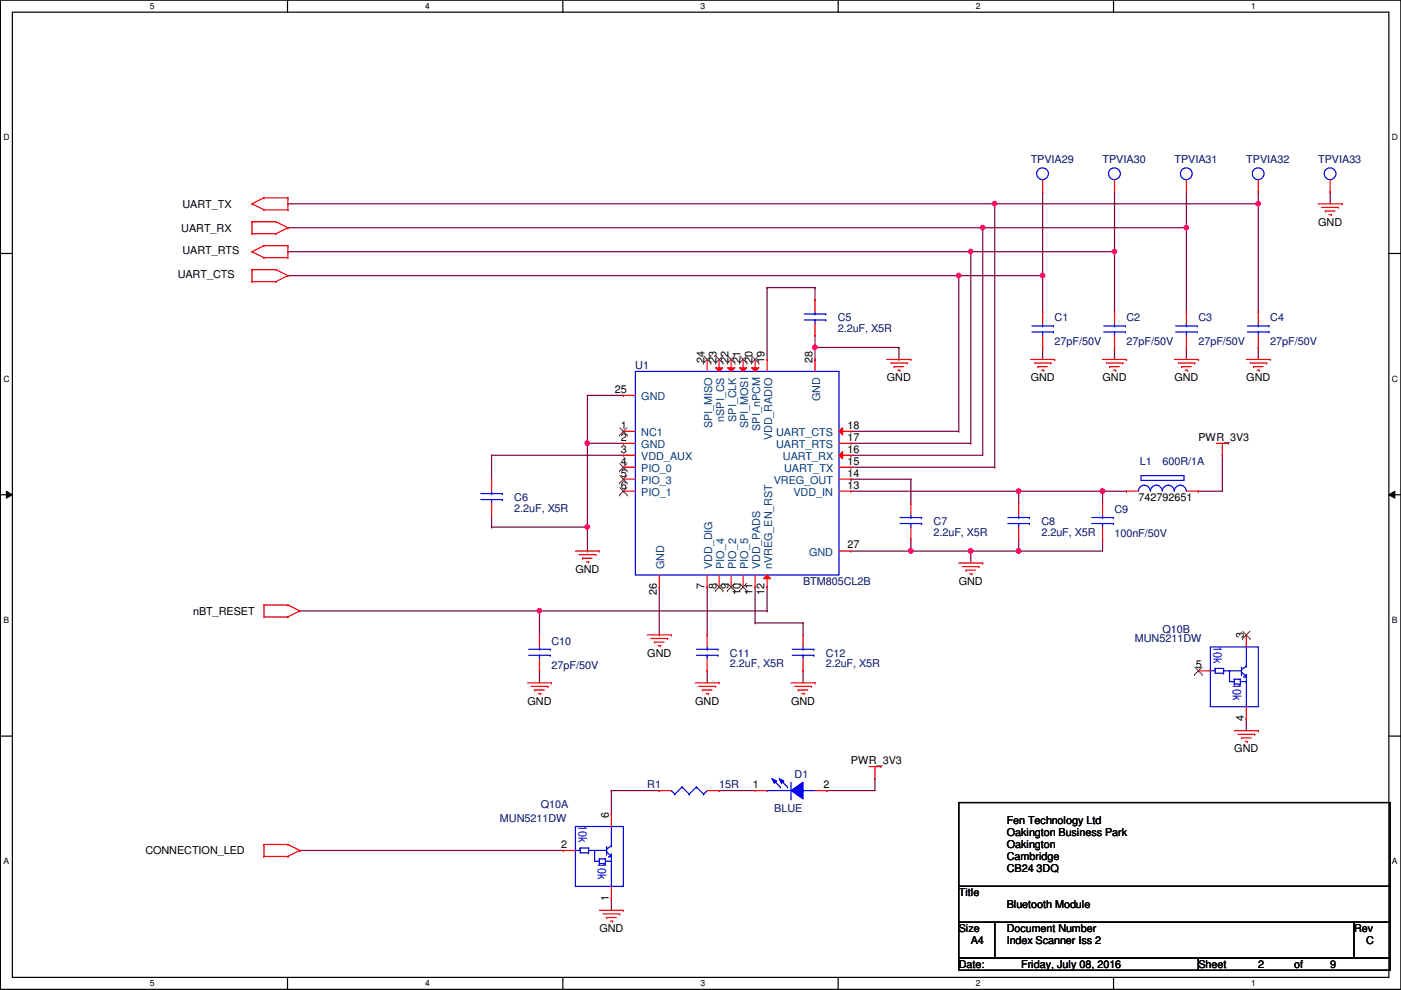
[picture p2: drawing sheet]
<svg xmlns="http://www.w3.org/2000/svg" width="297mm" height="210mm" viewBox="0 0 297 210" stroke-linecap="round" stroke-linejoin="round" font-family="sans-serif">
<path d="M.1 0h296.9v209.8h-296.9zM2.6 2.6h291.9v204.7h-291.9z" fill="none" stroke="#000" stroke-width=".25"/>
<g fill="#fff">
<path d="M31.8 .3h1v2h-1z"/>
<path d="M31.8 207.6h1v1.9h-1z"/>
</g>
<path d="M61 0v2.6M61 207.3v2.5" fill="none" stroke="#000" stroke-width=".25"/>
<g fill="#fff">
<path d="M90.1 .3h1v2h-1z"/>
<path d="M90.1 207.6h1v1.9h-1z"/>
</g>
<path d="M119.3 0v2.6M119.3 207.3v2.5" fill="none" stroke="#000" stroke-width=".25"/>
<g fill="#fff">
<path d="M148.5 .3h1v2h-1z"/>
<path d="M148.5 207.6h1v1.9h-1z"/>
</g>
<path d="M177.7 0v2.6M177.7 207.3v2.5" fill="none" stroke="#000" stroke-width=".25"/>
<g fill="#fff">
<path d="M206.9 .3h1v2h-1z"/>
<path d="M206.9 207.6h1v1.9h-1z"/>
</g>
<path d="M236.1 0v2.6M236.1 207.3v2.5" fill="none" stroke="#000" stroke-width=".25"/>
<g fill="#fff">
<path d="M265.3 .3h.9v2h-.9z"/>
<path d="M265.3 207.6h.9v1.9h-.9z"/>
<path d="M.7 28.2h1.3v1.9h-1.3z"/>
<path d="M295.1 28.2h1.3v1.9h-1.3z"/>
<path d="M.7 79.3h1.3v2h-1.3z"/>
<path d="M295.1 79.3h1.3v2h-1.3z"/>
</g>
<path d="M.1 53.8h2.5M294.5 53.8h2.5" fill="none" stroke="#000" stroke-width=".25"/>
<g fill="#fff">
<path d="M.7 130.5h1.2v2h-1.2z"/>
<path d="M295.1 130.5h1.2v2h-1.2z"/>
</g>
<path d="M.1 104.9h2.5M294.5 104.9h2.5" fill="none" stroke="#000" stroke-width=".25"/>
<path d="M1.4 104.2l1.2 .7-1.2 .8zM294.5 104.9l1.2-.7v1.5z" fill="#000"/>
<path d="M1.4 104.2l1.2 .7-1.2 .8zM294.5 104.9l1.2-.7v1.5z" fill="none" stroke="#000" stroke-width=".21"/>
<g fill="#fff">
<path d="M.7 181.7h1.2v2h-1.2z"/>
<path d="M295.1 181.7h1.2v2h-1.2z"/>
</g>
<path d="M.1 156.1h2.5M294.5 156.1h2.5" fill="none" stroke="#000" stroke-width=".25"/>
<path d="M180.4 101.6h.1M180.4 101.6h12.7M180.4 116.9h12.7M193.1 101.6h.1M193.1 116.9h.1M193.1 101.6v5.1" fill="none" stroke="#800040" stroke-width=".25"/>
<circle cx="193.1" cy="116.9" r=".49" fill="#f0f"/>
<circle cx="193.1" cy="116.9" r=".49" fill="none" stroke="#f0f" stroke-width=".25"/>
<path d="M180.4 104.2h53.4M193.1 116.9h.1M193.1 114.3v2.6M193.1 116.9h12.7M205.8 116.9h.1M216 114.3h.1M216 104.2h.1M216 106.7h.1M216 104.2v2.5M216 114.3v2.6M233.8 104.2h.1" fill="none" stroke="#800040" stroke-width=".25"/>
<circle cx="216" cy="104.2" r=".49" fill="#f0f"/>
<circle cx="216" cy="104.2" r=".49" fill="none" stroke="#f0f" stroke-width=".25"/>
<circle cx="233.7" cy="104.2" r=".49" fill="#f0f"/>
<circle cx="233.7" cy="104.2" r=".49" fill="none" stroke="#f0f" stroke-width=".25"/>
<path d="M124.5 94h.1M124.5 94h7.7M132.2 83.9h.1M132.2 83.9h-7.7v27.9M259.2 96.6h.1M259.2 96.6v7.6h-5.1M124.5 111.8h.1M254.1 104.2h.1" fill="none" stroke="#800040" stroke-width=".25"/>
<circle cx="124.5" cy="94" r=".49" fill="#f0f"/>
<circle cx="124.5" cy="94" r=".49" fill="none" stroke="#f0f" stroke-width=".25"/>
<circle cx="124.5" cy="111.8" r=".49" fill="#f0f"/>
<circle cx="124.5" cy="111.8" r=".49" fill="none" stroke="#f0f" stroke-width=".25"/>
<g fill="none" stroke="#800040" stroke-width=".25">
<path d="M162.6 61h.1M162.6 61v15.2M162.6 61h10.2M172.8 61h.1M172.8 63.5h.1M172.8 73.7h.1M172.8 61v2.5M172.8 71.2v2.5M172.8 73.7h17.8M190.6 73.7h.1M104.2 96.6h.1M104.2 96.6h28"/>
<path d="M104.2 96.6v5M104.2 101.6h.1M104.2 111.8h.1M104.2 109.3v2.5M104.2 111.8h20.3M124.5 111.8h.1M124.5 116.9h.1M124.5 111.8v5.1"/>
</g>
<circle cx="172.8" cy="73.7" r=".49" fill="#f0f"/>
<circle cx="172.8" cy="73.7" r=".49" fill="none" stroke="#f0f" stroke-width=".25"/>
<g fill="none" stroke="#800040" stroke-width=".25">
<path d="M172.8 76.2h.1M172.8 73.7v2.5M190.6 76.2h.1M190.6 73.7v2.5M205.8 116.9h.1M205.8 116.9v2.5M139.8 134.7h.1M139.8 124.5v10.2M149.9 124.5h.1M149.9 124.5v10.2M160.1 132.1h.1M160.1 124.5h.1"/>
<path d="M160.1 132.1h10.2M160.1 124.5v7.6M170.3 132.1h.1M170.3 132.1v2.6M149.9 142.3h.1M149.9 142.3v2.5M170.3 142.3h.1M170.3 142.3v2.5"/>
</g>
<circle cx="205.8" cy="116.9" r=".49" fill="#f0f"/>
<circle cx="205.8" cy="116.9" r=".49" fill="none" stroke="#f0f" stroke-width=".25"/>
<path d="M61 48.3h.1M61 48.3h147.4M205.8 116.9h10.2M216 116.9h.1" fill="none" stroke="#800040" stroke-width=".25"/>
<circle cx="208.3" cy="48.3" r=".49" fill="#f0f"/>
<circle cx="208.3" cy="48.3" r=".49" fill="none" stroke="#f0f" stroke-width=".25"/>
<path d="M61 43.2h.1M61 43.2h149.9M208.4 48.3h.1M208.4 48.3v48.3h-28M210.9 43.2h.1M210.9 43.2v55.9M180.4 96.6h.1M180.4 99.1h30.5M210.9 99.1h.1" fill="none" stroke="#800040" stroke-width=".25"/>
<circle cx="210.9" cy="43.2" r=".49" fill="#f0f"/>
<circle cx="210.9" cy="43.2" r=".49" fill="none" stroke="#f0f" stroke-width=".25"/>
<path d="M61 53.4h.1M61 53.4h144.8M205.8 53.4h.1M205.8 53.4v40.6M180.4 94h25.4M205.8 94h.1M63.6 129.6h50.8M114.4 129.6h.1M162.6 124.5h.1M162.6 124.5v5.1" fill="none" stroke="#800040" stroke-width=".25"/>
<circle cx="205.8" cy="53.4" r=".49" fill="#f0f"/>
<circle cx="205.8" cy="53.4" r=".49" fill="none" stroke="#f0f" stroke-width=".25"/>
<path d="M61 58.5h142.3M203.3 58.5h.1M203.3 58.5v33M180.4 91.5h22.9M203.3 91.5h.1" fill="none" stroke="#800040" stroke-width=".25"/>
<circle cx="203.3" cy="58.4" r=".49" fill="#f0f"/>
<circle cx="203.3" cy="58.4" r=".49" fill="none" stroke="#f0f" stroke-width=".25"/>
<path d="M216 116.9h.1M233.8 114.3h.1M233.8 114.3v2.6h-17.8" fill="none" stroke="#800040" stroke-width=".25"/>
<circle cx="216" cy="116.9" r=".49" fill="#f0f"/>
<circle cx="216" cy="116.9" r=".49" fill="none" stroke="#f0f" stroke-width=".25"/>
<g fill="none" stroke="#800040" stroke-width=".25">
<path d="M203.3 58.5h17.8M205.8 53.4h30.5M221.1 58.5h.1M221.1 58.5v7.6M236.3 53.4h.1M236.3 53.4v12.7M221.1 73.7h.1M221.1 66.1h.1M221.1 73.7v2.5M236.3 73.7h.1M236.3 66.1h.1M236.3 73.7v2.5"/>
<path d="M251.5 73.7h.1M251.5 73.7v2.5M266.8 73.7h.1M266.8 73.7v2.5M233.8 104.2h.1M233.8 104.2v2.5M233.8 104.2h5M238.8 104.2h.1"/>
</g>
<circle cx="236.3" cy="53.4" r=".49" fill="#f0f"/>
<circle cx="236.3" cy="53.4" r=".49" fill="none" stroke="#f0f" stroke-width=".25"/>
<path d="M208.4 48.3h43.1M251.5 48.3h.1M251.5 48.3v17.8M251.5 66.1h.1" fill="none" stroke="#800040" stroke-width=".25"/>
<circle cx="251.5" cy="48.3" r=".49" fill="#f0f"/>
<circle cx="251.5" cy="48.3" r=".49" fill="none" stroke="#f0f" stroke-width=".25"/>
<path d="M210.9 43.2h55.9M266.8 43.2h.1M266.8 43.2v22.9M266.8 66.1h.1" fill="none" stroke="#800040" stroke-width=".25"/>
<circle cx="266.8" cy="43.2" r=".49" fill="#f0f"/>
<circle cx="266.8" cy="43.2" r=".49" fill="none" stroke="#f0f" stroke-width=".25"/>
<path d="M114.4 129.6h.1M114.4 129.6v5.1M114.4 129.6h48.2M162.6 129.6h.1M114.4 142.3h.1M114.4 142.3v2.5" fill="none" stroke="#800040" stroke-width=".25"/>
<circle cx="114.4" cy="129.6" r=".49" fill="#f0f"/>
<circle cx="114.4" cy="129.6" r=".49" fill="none" stroke="#f0f" stroke-width=".25"/>
<path d="M221.1 40.7h.1M221.1 40.7v17.8M152.5 167.7h.1M152.5 167.7h7.6M185.5 165.1h.1M185.5 165.1v2.6M63.6 180.4h.1M63.6 180.4h55.9" fill="none" stroke="#800040" stroke-width=".25"/>
<circle cx="221" cy="58.4" r=".49" fill="#f0f"/>
<circle cx="221" cy="58.4" r=".49" fill="none" stroke="#f0f" stroke-width=".25"/>
<g fill="none" stroke="#800040" stroke-width=".25">
<path d="M236.3 40.7h.1M236.3 40.7v12.7M251.5 48.3h.1M251.5 40.7v7.6M266.8 40.7h.1M266.8 40.7v2.5M282 40.7h.1M282 40.7v2.5M264.2 152.4h.1M264.2 152.4v2.6M129.6 167.7h.1M129.6 167.7h10.2"/>
<path d="M129.6 167.7v5.1M139.8 167.7h.1M175.3 167.7h.1M175.3 167.7h10.2M129.6 190.5h.1M129.6 190.5v2.6"/>
</g>
<g fill="none" stroke="#f00" stroke-width=".25">
<path d="M221.1 38.1v2.6M266.8 38.1v2.6M53.4 43.2h.1M53.4 49.6h.1M53.4 47h.1M53.4 59.7h.1M53.4 57.2h.1M53.4 53.4h.1M53.4 43.2l2.6 1.3M53.4 47h5.1M53.4 49.6h5.1M53.4 47v2.6"/>
<path d="M53.4 57.2v2.5M53.4 57.2h5.1M53.4 59.7h5.1M53.4 53.4l2.6 1.3M56 42h.1M56 44.5h.1M56 52.1h.1M56 54.7h.1M56 42l-2.6 1.2M56 42h5M56 44.5h5M56 52.1h5"/>
<path d="M56 52.1l-2.6 1.3M56 54.7h5M58.5 47h.1M58.5 49.6h.1M58.5 57.2h.1M58.5 59.7h.1M58.5 47l2.5 1.3M58.5 57.2l2.5 1.3M61 42h.1M61 44.5h.1M61 48.3h.1M61 58.5h.1"/>
<path d="M61 54.7h.1M61 52.1h.1M61 42v2.5M61 52.1v2.6M61 48.3l-2.5 1.3M61 58.5l-2.5 1.2M221.1 40.7h.1M266.8 40.7h.1M279.5 43.2h5.1M280.2 44h3.6M281 44.7h.1M281 44.7h2"/>
<path d="M281.8 45.5h.5M282.3 45.5h.1M283.8 44h.1M284.6 43.2h.1M172.8 63.5h.1M172.8 71.2h.1M172.8 63.5v2.6M172.8 68.6v2.6M188 76.2h5.1M188.8 77h3.6M189.6 77.8h.1M189.6 77.8h2"/>
<path d="M190.3 78.5h.5M190.8 78.5h.1M192.4 77h.1M193.1 76.2h.1M218.5 76.2h5.1M219.3 77h3.5M220 77.8h.1M220 77.8h2.1M220.8 78.5h.5M221.3 78.5h.1M222.8 77h.1M223.6 76.2h.1"/>
<path d="M233.8 76.2h5M234.5 77h3.6M235.3 77.8h.1M235.3 77.8h2M236 78.5h.6M236.6 78.5h.1M238.1 77h.1M238.8 76.2h.1M249 76.2h5.1M249.8 77h3.5M250.5 77.8h.1M250.5 77.8h2.1"/>
<path d="M251.3 78.5h.5M251.5 66.1h.1M251.5 73.7h.1M251.5 66.1v2.5M251.5 71.2v2.5M251.8 78.5h.1M253.3 77h.1M254.1 76.2h.1M264.2 76.2h5.1M265 77h3.6M265.8 77.8h.1M265.8 77.8h2"/>
<path d="M266.5 78.5h.5M266.8 66.1h.1M266.8 73.7h.1M266.8 66.1v2.5M266.8 71.2v2.5M267 78.5h.1M268.6 77h.1M269.3 76.2h.1M132.2 91.5h.1M132.2 83.9h.1M132.2 99.1h.1M132.2 91.5h2.5"/>
<path d="M132.2 83.9h2.5M132.2 99.1h2.5M257.9 94h2.5M259.2 96.6h.1M259.2 94v2.6M260.4 94h.1M122 116.9h5.1M122.8 117.6h3.5M123.5 118.4h.1M123.5 118.4h2.1M124.3 119.2h.5M124.8 119.2h.1"/>
<path d="M126.3 117.6h.1M127.1 116.9h.1M177.9 104.2h2.5M180.4 104.2h.1M203.3 119.4h5.1M208.4 119.4h.1M216 106.7h.1M216 114.3h.1M216 106.7v2.6M216 111.8v2.5M233.8 106.7h.1M233.8 114.3h.1"/>
<path d="M233.8 106.7v2.6M233.8 111.8v2.5M238.8 104.2h.1M238.8 104.2h2.6M251.5 104.2h2.6M254.1 104.2h.1M56 130.9h.1M56 128.3h.1M56 128.3h5M56 130.9h5M56 128.3v2.6M61 128.3h.1"/>
<path d="M61 130.9h.1M61 128.3l2.6 1.3M63.6 129.6h.1M63.6 129.6l-2.6 1.3M114.4 134.7h.1M114.4 134.7v2.5M114.4 139.7v2.6M137.2 134.7h5.1M138 135.4h3.6M138.8 136.2h.1M138.8 136.2h2M139.5 136.9h.5"/>
<path d="M140 136.9h.1M141.6 135.4h.1M142.3 134.7h.1M149.9 134.7h.1M149.9 134.7v2.5M149.9 139.7v2.6M204 120.2h3.6M204.8 120.9h.1M204.8 120.9h2M205.6 121.7h.5M206.1 121.7h.1M207.6 120.2h.1"/>
<path d="M264.2 134.7h.1M264.2 134.7v2.5M111.8 144.8h5.1M112.6 145.6h3.6M113.4 146.3h.1M113.4 146.3h2M114.1 147.1h.5M114.4 142.3h.1M114.6 147.1h.1M116.2 145.6h.1M116.9 144.8h.1M147.4 144.8h5.1"/>
<path d="M148.2 145.6h3.5M148.9 146.3h.1M148.9 146.3h2.1M149.7 147.1h.5M149.9 142.3h.1M150.2 147.1h.1M151.7 145.6h.1M152.5 144.8h.1M167.7 144.8h5.1M168.5 145.6h3.5M169.2 146.3h.1M169.2 146.3h2.1"/>
<path d="M170 147.1h.5M170.5 147.1h.1M172 145.6h.1M172.8 144.8h.1M254.1 142.3h.1M254.1 142.3h2.5M261.7 155h5.1M262.5 155.7h3.5M263.2 156.5h.1M263.2 156.5h2.1M264 157.3h.5M264.2 152.4h.1"/>
<path d="M264.2 149.9v2.5M264.5 157.3h.1M266 155.7h.1M266.8 155h.1M56 179.1h.1M56 179.1v2.6M56 179.1h5M61 179.1h.1M61 179.1l2.6 1.3M184.2 162.6h2.6M185.5 165.1h.1M185.5 162.6v2.5"/>
<path d="M186.8 162.6h.1M56 181.7h.1M56 181.7h5M61 181.7h.1M63.6 180.4h.1M63.6 180.4l-2.6 1.3M127.1 193.1h5.1M127.8 193.8h3.6M128.6 194.6h.1M128.6 194.6h2M129.4 195.4h.5M129.9 195.4h.1"/>
<path d="M131.4 193.8h.1M132.2 193.1h.1"/>
</g>
<path d="M203.3 170.2h91.4v17.8h-91.4zM203.3 188h91.4v7.6h-91.4zM203.3 195.6h7.6v7.6h-7.6zM210.9 195.6h76.2v7.6h-76.2zM287.1 195.6h7.6v7.6h-7.6zM203.3 203.2h50.8v2.6h-50.8zM254.1 203.2h40.6v2.6h-40.6z" fill="none" stroke="#000" stroke-width=".25"/>
<g fill="none" stroke="#00f" stroke-width=".25">
<path d="M134.7 78.8h43.2v43.2h-43.2zM170.5 67.9h4.6M170.5 66.6h4.6M172.8 66.6h.1M172.8 67.9h.1M172.8 66.1v.5M172.8 67.9v.7M175.1 67.9h.1M175.1 66.6h.1M249.3 70.4h4.5M249.3 69.1h4.5M251.5 69.1h.1"/>
<path d="M251.5 70.4h.1M251.5 68.6v.5M251.5 70.4v.8M253.8 70.4h.1M253.8 69.1h.1M264.5 70.4h4.6M264.5 69.1h4.6M266.8 69.1h.1M266.8 70.4h.1M266.8 68.6v.5M266.8 70.4v.8M269.1 70.4h.1"/>
<path d="M269.1 69.1h.1M213.7 111h4.6M213.7 109.8h4.6M216 109.8h.1M216 111h.1M216 109.3v.5M216 111v.8M218.3 111h.1M218.3 109.8h.1M231.5 111h4.5M231.5 109.8h4.5M233.8 109.8h.1"/>
<path d="M233.8 111h.1M233.8 109.3v.5M233.8 111v.8M236 111h.1M236 109.8h.1M241.4 104.1a1.25 1.25 0 0 1 1.2-1.2 1.25 1.25 0 0 1 1.3 1.2M241.9 100.9h9.1v1h-9.1zM243.9 104.1a1.25 1.25 0 0 1 1.3-1.2 1.25 1.25 0 0 1 1.2 1.2M246.5 104.1a1.25 1.25 0 0 1 1.2-1.2 1.25 1.25 0 0 1 1.3 1.2M249 104.1a1.25 1.25 0 0 1 1.3-1.2 1.25 1.25 0 0 1 1.2 1.2M112.1 139h4.6M112.1 137.7h4.6"/>
<path d="M114.4 137.7h.1M114.4 139h.1M114.4 137.2v.5M114.4 139v.7M116.7 139h.1M116.7 137.7h.1M147.7 139h4.5M147.7 137.7h4.5M149.9 137.7h.1M149.9 139h.1M149.9 137.2v.5M149.9 139v.7"/>
<path d="M152.2 139h.1M152.2 137.7h.1M256.6 137.2h10.2v12.7h-10.2zM264.2 137.2v4.1M256.6 142.3h.1M256.6 142.3h1M257.6 141.8h.1M257.6 141.8h1.8M257.6 141.8v1h1.8M259.4 141.8h.1M259.4 142.8h.1M259.4 142.3h.1"/>
<path d="M259.4 141.8v1M259.4 142.3h3.8M260.7 142.3h.1M260.7 142.3v2.3h1M261.7 144.6h.1M261.7 144.1h.1M261.7 145.1h.1M261.7 144.1v1M261.7 144.1h1.3M261.7 145.1h1.3M263 144.1h.1M263 145.1h.1"/>
<path d="M263 144.6h1.2M263 144.1v1M263.2 141.5h.1M263.2 142.5h.1M263.2 141.5v1.8M263.2 142.5l1 1.1h-.5M263.7 143.6h.1M264.2 141.3h.1M264.2 149.9h.1M264.2 144.6h.1M264.2 143h.1M264.2 141.3l-1 .7"/>
<path d="M264.2 143v6.9"/>
<circle cx="221" cy="36.8" r="1.25"/>
<circle cx="266.8" cy="36.8" r="1.25"/>
</g>
<g fill="none" stroke="#804000" stroke-width=".21">
<path d="M131.4 92.3h.1M131.4 99.9h.1M131.4 90.7l1.6 1.6M131.4 98.3l1.6 1.6M132.9 90.7l-1.5 1.6M132.9 98.3l-1.5 1.6M133 92.3h.1M133 99.9h.1M263.4 135.5h.1M263.5 133.9l1.5 1.6M265 133.9l-1.6 1.6M265 135.5h.1"/>
<path d="M253.3 143.1h.1M253.3 141.5l1.6 1.6M254.8 141.5l-1.5 1.6M254.9 143.1h.1"/>
</g>
<path d="M159.3 78h1.6l-.8 .8z" fill="#f00"/>
<g fill="none" stroke="#f00" stroke-width=".25">
<path d="M159.3 78h1.6l-.8 .8zM160.1 76.2h.1M160.1 76.2v2.6M172.8 76.2h.1M172.8 76.2v2.6M132.2 94h.1M132.2 96.6h.1M132.2 94h2.5M132.2 96.6h2.5M132.2 104.2h.1M132.2 101.6h.1M132.2 104.2h2.5"/>
<path d="M132.2 101.6h2.5M177.9 116.9h2.5M180.4 116.9h.1M139.8 124.5h.1M139.8 122v2.5M149.9 124.5h.1M149.9 122v2.5M152.5 124.5h.1M152.5 122v2.5M155 124.5h.1M155 122v2.5M157.6 124.5h.1"/>
<path d="M157.6 122v2.5M160.1 124.5h.1M160.1 122v2.5"/>
</g>
<g fill="none" stroke="#804000" stroke-width=".21">
<path d="M159.3 77h.1M159.3 75.5l1.6 1.5M160.9 75.5l-1.6 1.5M160.9 77h.1M131.4 105h.1M131.4 102.4h.1M131.4 103.4l1.6 1.6M131.4 100.9l1.6 1.5M132.9 103.4l-1.5 1.6M132.9 100.9l-1.5 1.5M133 105h.1M133 102.4h.1"/>
<path d="M151.7 125.3h.1M151.7 123.7l1.6 1.6M153.2 123.7l-1.5 1.6M153.3 125.3h.1M154.2 125.3h.1M154.3 123.7l1.5 1.6M155.8 123.7l-1.6 1.6M155.8 125.3h.1M156.8 125.3h.1M156.8 123.7l1.6 1.6M158.3 123.7l-1.5 1.6M158.4 125.3h.1"/>
</g>
<path d="M161.9 122.7l.7-.7 .8 .7z" fill="#f00"/>
<path d="M177.9 99.1h2.5M180.4 99.1h.1M177.9 101.6h2.5M180.4 101.6h.1M161.9 122.7l.7-.7 .8 .7zM162.6 124.5h.1M162.6 122v2.5" fill="none" stroke="#f00" stroke-width=".25"/>
<path d="M177.9 96.6l.7-.8v1.5z" fill="#f00"/>
<path d="M177.9 96.6l.7-.8v1.5zM177.9 96.6h2.5M177.9 94h2.5M180.4 96.6h.1M180.4 94h.1" fill="none" stroke="#f00" stroke-width=".25"/>
<path d="M177.9 91.5l.7-.8v1.5z" fill="#f00"/>
<path d="M162.6 76.2h.1M162.6 76.2v2.6M177.9 91.5l.7-.8v1.5zM177.9 91.5h2.5M180.4 91.5h.1" fill="none" stroke="#f00" stroke-width=".25"/>
<path d="M156.8 78h1.5l-.7 .8z" fill="#f00"/>
<path d="M156.8 78h1.5l-.7 .8zM157.6 76.2h.1M157.6 76.2v2.6" fill="none" stroke="#f00" stroke-width=".25"/>
<path d="M156.8 77h.1M156.8 75.5l1.6 1.5M158.3 75.5l-1.5 1.5M158.4 77h.1" fill="none" stroke="#804000" stroke-width=".21"/>
<path d="M154.3 78h1.5l-.8 .8z" fill="#f00"/>
<path d="M154.3 78h1.5l-.8 .8zM155 76.2h.1M155 76.2v2.6" fill="none" stroke="#f00" stroke-width=".25"/>
<path d="M154.2 77h.1M154.3 75.5l1.5 1.5M155.8 75.5l-1.6 1.5M155.8 77h.1" fill="none" stroke="#804000" stroke-width=".21"/>
<path d="M151.7 78h1.5l-.7 .8z" fill="#f00"/>
<g fill="none" stroke="#f00" stroke-width=".25">
<path d="M236.3 38.1v2.6M251.5 38.1v2.6M236.3 40.7h.1M251.5 40.7h.1M149.9 76.2h.1M149.9 76.2v2.6M151.7 78h1.5l-.7 .8zM152.5 76.2h.1M152.5 76.2v2.6M221.1 66.1h.1M221.1 73.7h.1M221.1 66.1v2.5"/>
<path d="M221.1 71.2v2.5M236.3 66.1h.1M236.3 73.7h.1M236.3 66.1v2.5M236.3 71.2v2.5M193.1 106.7h.1M193.1 114.3h.1M193.1 106.7v2.6M193.1 111.8v2.5M170.3 134.7h.1M170.3 134.7v2.5M170.3 139.7v2.6"/>
<path d="M170.3 142.3h.1M129.6 172.8h.1M129.6 172.8v2.5M119.5 180.4h.1M119.5 180.4h2.5M129.6 190.5h.1M129.6 188v2.5"/>
</g>
<path d="M149.1 77h.1M149.2 75.5l1.5 1.5M150.7 75.5l-1.6 1.5M150.7 77h.1M151.7 77h.1M151.7 75.5l1.6 1.5M153.2 75.5l-1.5 1.5M153.3 77h.1" fill="none" stroke="#804000" stroke-width=".21"/>
<g fill="none" stroke="#00f" stroke-width=".25">
<path d="M218.8 70.4h4.5M218.8 69.1h4.5M221.1 69.1h.1M221.1 70.4h.1M221.1 68.6v.5M221.1 70.4v.8M223.3 70.4h.1M223.3 69.1h.1M234 70.4h4.6M234 69.1h4.6M236.3 69.1h.1M236.3 70.4h.1"/>
<path d="M236.3 68.6v.5M236.3 70.4v.8M238.6 70.4h.1M238.6 69.1h.1M190.8 111h4.6M190.8 109.8h4.6M193.1 109.8h.1M193.1 111h.1M193.1 109.3v.5M193.1 111v.8M195.4 111h.1M195.4 109.8h.1"/>
<path d="M168 139h4.5M168 137.7h4.5M170.3 137.7h.1M170.3 139h.1M170.3 137.2v.5M170.3 139v.7M172.5 139h.1M172.5 137.7h.1M122 175.3h10.2v12.7h-10.2zM123 179.9h.1M123 179.9h1.8M123 179.9v1h1.8"/>
<path d="M124.8 179.9h.1M124.8 179.9v1M128.6 179.6h.1M128.6 179.6v1.8M129.6 179.4h.1M129.6 179.4l-1 .7M129.6 175.3v4.1M162.6 167.7h.1M162.6 167.7h5.1M167.7 169.5h.1M167.7 165.9v3.6M170.3 167.7h.1"/>
<path d="M170.3 167.7h2.5M122 180.4h.1M122 180.4h1M124.8 180.9h.1M124.8 180.4h.1M124.8 180.4h3.8M126.1 180.4h.1M126.1 180.4v2.3h1M127.1 182.7h.1M127.1 182.2h.1M127.1 183.2h.1M127.1 182.2v1"/>
<path d="M127.1 182.2h1.3M127.1 183.2h1.3M128.4 182.2h.1M128.4 183.2h.1M128.4 182.7h1.2M128.4 182.2v1M128.6 180.6h.1M128.6 180.6l1 1.1h-.5M129.1 181.7h.1M129.6 188h.1M129.6 182.7h.1M129.6 181.1h.1"/>
<path d="M129.6 181.1v6.9"/>
<circle cx="236.3" cy="36.8" r="1.25"/>
<circle cx="251.5" cy="36.8" r="1.25"/>
</g>
<path d="M167.7 167.7l2.6-1.8v3.6z" fill-rule="evenodd" fill="#00f"/>
<path d="M167.7 167.7l2.6-1.8v3.6z" fill="none" stroke="#00f" stroke-width=".25"/>
<path d="M163.7 165.1l1 .6-.5 .5z" fill-rule="evenodd" fill="#00f"/>
<path d="M163.7 165.1l1 .6-.5 .5z" fill="none" stroke="#00f" stroke-width=".25"/>
<path d="M165.2 165.1l1 .6-.5 .5z" fill-rule="evenodd" fill="#00f"/>
<g fill="none" stroke="#00f" stroke-width=".25">
<path d="M101.9 106h4.6M101.9 104.7h4.6M104.2 104.7h.1M104.2 106h.1M104.2 104.2v.5M104.2 106v.7M106.5 106h.1M106.5 104.7h.1M142.3 167.7h.1M142.3 167.7l.8 .7M143.1 168.4h.1M144.6 166.9h.1"/>
<path d="M144.6 166.9l1.5 1.5M144.6 166.9l-1.5 1.5M146.1 168.4h.1M147.7 166.9h.1M147.7 166.9l1.5 1.5M147.7 166.9l-1.6 1.5M149.2 168.4h.1M149.9 167.7l-.7 .7M163.9 165.4l1.5 1.5M165.2 165.1l1 .6-.5 .5zM165.4 166.9h.1M165.4 165.4l1.6 1.5"/>
<path d="M167 166.9h.1"/>
<circle cx="282" cy="36.8" r="1.25"/>
</g>
<g fill="none" stroke="#f00" stroke-width=".25">
<path d="M282 38.1v2.6M282 40.7h.1M104.2 101.6h.1M104.2 109.3h.1M104.2 101.6v2.6M104.2 106.7v2.6M139.8 167.7h.1M139.8 167.7h2.5M149.9 167.7h2.6M152.5 167.7h.1M160.1 167.7h.1M160.1 167.7h2.5"/>
<path d="M172.8 167.7h2.5M175.3 167.7h.1"/>
</g>
<circle cx="193.1" cy="116.9" r=".49" fill="#f0f"/>
<circle cx="193.1" cy="116.9" r=".49" fill="none" stroke="#f0f" stroke-width=".25"/>
<circle cx="216" cy="104.2" r=".49" fill="#f0f"/>
<circle cx="216" cy="104.2" r=".49" fill="none" stroke="#f0f" stroke-width=".25"/>
<circle cx="233.7" cy="104.2" r=".49" fill="#f0f"/>
<circle cx="233.7" cy="104.2" r=".49" fill="none" stroke="#f0f" stroke-width=".25"/>
<circle cx="124.5" cy="94" r=".49" fill="#f0f"/>
<circle cx="124.5" cy="94" r=".49" fill="none" stroke="#f0f" stroke-width=".25"/>
<circle cx="124.5" cy="111.8" r=".49" fill="#f0f"/>
<circle cx="124.5" cy="111.8" r=".49" fill="none" stroke="#f0f" stroke-width=".25"/>
<circle cx="172.8" cy="73.7" r=".49" fill="#f0f"/>
<circle cx="172.8" cy="73.7" r=".49" fill="none" stroke="#f0f" stroke-width=".25"/>
<circle cx="205.8" cy="116.9" r=".49" fill="#f0f"/>
<circle cx="205.8" cy="116.9" r=".49" fill="none" stroke="#f0f" stroke-width=".25"/>
<circle cx="208.3" cy="48.3" r=".49" fill="#f0f"/>
<circle cx="208.3" cy="48.3" r=".49" fill="none" stroke="#f0f" stroke-width=".25"/>
<circle cx="210.9" cy="43.2" r=".49" fill="#f0f"/>
<circle cx="210.9" cy="43.2" r=".49" fill="none" stroke="#f0f" stroke-width=".25"/>
<circle cx="205.8" cy="53.4" r=".49" fill="#f0f"/>
<circle cx="205.8" cy="53.4" r=".49" fill="none" stroke="#f0f" stroke-width=".25"/>
<circle cx="203.3" cy="58.4" r=".49" fill="#f0f"/>
<circle cx="203.3" cy="58.4" r=".49" fill="none" stroke="#f0f" stroke-width=".25"/>
<circle cx="216" cy="116.9" r=".49" fill="#f0f"/>
<circle cx="216" cy="116.9" r=".49" fill="none" stroke="#f0f" stroke-width=".25"/>
<circle cx="236.3" cy="53.4" r=".49" fill="#f0f"/>
<circle cx="236.3" cy="53.4" r=".49" fill="none" stroke="#f0f" stroke-width=".25"/>
<circle cx="251.5" cy="48.3" r=".49" fill="#f0f"/>
<circle cx="251.5" cy="48.3" r=".49" fill="none" stroke="#f0f" stroke-width=".25"/>
<circle cx="266.8" cy="43.2" r=".49" fill="#f0f"/>
<circle cx="266.8" cy="43.2" r=".49" fill="none" stroke="#f0f" stroke-width=".25"/>
<circle cx="114.4" cy="129.6" r=".49" fill="#f0f"/>
<circle cx="114.4" cy="129.6" r=".49" fill="none" stroke="#f0f" stroke-width=".25"/>
<circle cx="221" cy="58.4" r=".49" fill="#f0f"/>
<circle cx="221" cy="58.4" r=".49" fill="none" stroke="#f0f" stroke-width=".25"/>
<g font-size="2.5" fill="#00f">
<text x="257.3" y="136.9" transform="rotate(90 257.3 136.9)">10k</text>
<text x="261.4" y="144.8" transform="rotate(90 261.4 144.8)">10k</text>
<text x="122.7" y="175" transform="rotate(90 122.7 175)">10k</text>
<text x="126.7" y="182.9" transform="rotate(90 126.7 182.9)">10k</text>
</g>
<g font-size="2.3" fill="#000080">
<text x="218.5" y="34.6">TPVIA29</text>
<text x="233.8" y="34.6">TPVIA30</text>
<text x="249" y="34.6">TPVIA31</text>
<text x="264.2" y="34.6">TPVIA32</text>
<text x="279.5" y="34.6">TPVIA33</text>
<text x="177.6" y="68.2">C5</text>
<text x="177.6" y="70.4">2.2uF, X5R</text>
<text x="223.6" y="68.2">C1</text>
<text x="238.8" y="68.2">C2</text>
<text x="254.1" y="68.2">C3</text>
<text x="269.3" y="68.2">C4</text>
<text x="223.6" y="73.2">27pF/50V</text>
<text x="238.8" y="73.2">27pF/50V</text>
<text x="254.1" y="73.2">27pF/50V</text>
<text x="269.3" y="73.2">27pF/50V</text>
<text x="134.7" y="78.3">U1</text>
<text x="241.6" y="98.6">L1</text>
<text x="246.5" y="98.6">600R/1A</text>
<text x="109" y="106.3">C6</text>
<text x="109" y="108.5">2.2uF, X5R</text>
<text x="197.9" y="111.3">C7</text>
<text x="197.9" y="113.6">2.2uF, X5R</text>
<text x="220.8" y="111.3">C8</text>
<text x="220.8" y="113.6">2.2uF, X5R</text>
<text x="236.3" y="108.8">C9</text>
<text x="236.3" y="113.9">100nF/50V</text>
<text x="170.3" y="124">BTM805CL2B</text>
<text x="116.9" y="136.7">C10</text>
<text x="240.6" y="136.2">MUN5211DW</text>
<text x="246.5" y="134.2">Q10B</text>
<text x="116.9" y="141.8">27pF/50V</text>
<text x="154.8" y="139.3">C11</text>
<text x="154.8" y="141.6">2.2uF, X5R</text>
<text x="175.1" y="139.3">C12</text>
<text x="175.1" y="141.6">2.2uF, X5R</text>
<text x="137.2" y="167.2">R1</text>
<text x="152.5" y="167.2">15R</text>
<text x="168.5" y="164.9">D1</text>
<text x="114.6" y="171.3">Q10A</text>
<text x="164.2" y="172.3">BLUE</text>
<text x="106" y="174.3">MUN5211DW</text>
</g>
<g font-size="2.3">
<text x="38.7" y="44">UART_TX</text>
<text x="279.5" y="47.8">GND</text>
<text x="38.4" y="49.1">UART_RX</text>
<text x="38.7" y="53.9">UART_RTS</text>
<text x="37.7" y="59">UART_CTS</text>
<text x="149.4" y="77" transform="rotate(-90 149.4 77)">24</text>
<text x="151.9" y="77" transform="rotate(-90 151.9 77)">23</text>
<text x="154.5" y="77" transform="rotate(-90 154.5 77)">22</text>
<text x="157" y="77" transform="rotate(-90 157 77)">21</text>
<text x="159.6" y="77" transform="rotate(-90 159.6 77)">20</text>
<text x="162.1" y="77" transform="rotate(-90 162.1 77)">19</text>
<text x="172.3" y="77" transform="rotate(-90 172.3 77)">28</text>
<text x="130.4" y="83.3">25</text>
<text x="188" y="80.9">GND</text>
<text x="218.5" y="80.9">GND</text>
<text x="233.8" y="80.9">GND</text>
<text x="249" y="80.9">GND</text>
<text x="264.2" y="80.9">GND</text>
<text x="131.7" y="90.9">1</text>
<text x="131.7" y="93.5">2</text>
<text x="179.7" y="93.5">17</text>
<text x="179.7" y="90.9">18</text>
<text x="254.1" y="93.6">PWR_3V3</text>
<text x="131.7" y="98.6">4</text>
<text x="131.7" y="96">3</text>
<text x="131.7" y="101.1">5</text>
<text x="179.7" y="101.1">14</text>
<text x="179.7" y="98.6">15</text>
<text x="179.7" y="96">16</text>
<text x="131.7" y="103.6">6</text>
<text x="179.7" y="103.6">13</text>
<text x="241.4" y="106.3">742792651</text>
<text x="179.7" y="116.3">27</text>
<text x="122" y="121.5">GND</text>
<text x="149.4" y="125" transform="rotate(-90 149.4 125)">7</text>
<text x="151.9" y="125" transform="rotate(-90 151.9 125)">8</text>
<text x="154.5" y="125" transform="rotate(-90 154.5 125)">9</text>
<text x="203.3" y="124">GND</text>
<text x="41" y="130.4">nBT_RESET</text>
<text x="139.2" y="126.3" transform="rotate(-90 139.2 126.3)">26</text>
<text x="157" y="126.3" transform="rotate(-90 157 126.3)">10</text>
<text x="159.6" y="126.3" transform="rotate(-90 159.6 126.3)">11</text>
<text x="162.1" y="126.3" transform="rotate(-90 162.1 126.3)">12</text>
<text x="263.7" y="135.4" transform="rotate(-90 263.7 135.4)">3</text>
<text x="137.2" y="139.3">GND</text>
<text x="253.6" y="141.7">5</text>
<text x="111.8" y="149.4">GND</text>
<text x="147.4" y="149.4">GND</text>
<text x="167.7" y="149.4">GND</text>
<text x="263.7" y="153" transform="rotate(-90 263.7 153)">4</text>
<text x="261.7" y="159.6">GND</text>
<text x="159.6" y="167.1">1</text>
<text x="174.6" y="167.1">2</text>
<text x="180.4" y="162.1">PWR_3V3</text>
<text x="129.1" y="173.5" transform="rotate(-90 129.1 173.5)">6</text>
<text x="119" y="179.8">2</text>
<text x="213.4" y="174.8">Fen Technology Ltd</text>
<text x="213.4" y="177.4">Oakington Business Park</text>
<text x="213.4" y="179.9">Oakington</text>
<text x="30.8" y="181.2">CONNECTION_LED</text>
<text x="213.4" y="182.5">Cambridge</text>
<text x="213.4" y="185">CB24 3DQ</text>
<text x="129.1" y="191.1" transform="rotate(-90 129.1 191.1)">1</text>
<text x="203.3" y="190.1">Title</text>
<text x="127.1" y="197.7">GND</text>
<text x="203.3" y="197.7">Size</text>
<text x="213.4" y="197.7">Document Number</text>
<text x="213.4" y="192.6">Bluetooth Module</text>
<text x="287.1" y="197.7">Rev</text>
<text x="205.8" y="200.2">A4</text>
<text x="213.4" y="200.2">Index Scanner Iss 2</text>
<text x="289.6" y="200.2">C</text>
<text x="203.3" y="205.3">Date:</text>
<text x="216.5" y="205.3">Friday, July 08, 2016</text>
<text x="254.1" y="205.3">Sheet</text>
<text x="266.8" y="205.3">2</text>
<text x="274.4" y="205.3">of</text>
<text x="282" y="205.3">9</text>
</g>
<g font-size="2.3" fill="#004080">
<text x="136" y="84.9">GND</text>
<text x="153.5" y="89.5" transform="rotate(-90 153.5 89.5)">nSPI_CS</text>
<text x="156.1" y="89.5" transform="rotate(-90 156.1 89.5)">SPI_CLK</text>
<text x="173.9" y="85.1" transform="rotate(-90 173.9 85.1)">GND</text>
<text x="136" y="92.5">NC1</text>
<text x="136" y="95.1">GND</text>
<text x="151" y="90.8" transform="rotate(-90 151 90.8)">SPI_MISO</text>
<text x="158.6" y="90.8" transform="rotate(-90 158.6 90.8)">SPI_MOSI</text>
<text x="161.2" y="91.4" transform="rotate(-90 161.2 91.4)">SPI_nPCM</text>
<text x="163.7" y="93.4" transform="rotate(-90 163.7 93.4)">VDD_RADIO</text>
<text x="164.5" y="95.1">UART_RTS</text>
<text x="164.5" y="92.5">UART_CTS</text>
<text x="136" y="100.2">PIO_0</text>
<text x="136" y="97.6">VDD_AUX</text>
<text x="166" y="97.6">UART_RX</text>
<text x="166.2" y="100.2">UART_TX</text>
<text x="136" y="105.2">PIO_1</text>
<text x="136" y="102.7">PIO_3</text>
<text x="164" y="102.7">VREG_OUT</text>
<text x="168.2" y="105.2">VDD_IN</text>
<text x="171.5" y="117.9">GND</text>
<text x="140.8" y="120.7" transform="rotate(-90 140.8 120.7)">GND</text>
<text x="151" y="120.7" transform="rotate(-90 151 120.7)">VDD_DIG</text>
<text x="153.5" y="120.7" transform="rotate(-90 153.5 120.7)">PIO_4</text>
<text x="156.1" y="120.7" transform="rotate(-90 156.1 120.7)">PIO_2</text>
<text x="158.6" y="120.7" transform="rotate(-90 158.6 120.7)">PIO_5</text>
<text x="161.2" y="120.7" transform="rotate(-90 161.2 120.7)">VDD_PADS</text>
<text x="163.7" y="120.7" transform="rotate(-90 163.7 120.7)">nVREG_EN_RST</text>
</g>
<g font-size="1.8">
<text x="31.8" y="1.9">5</text>
<text x="90.1" y="1.9">4</text>
<text x="148.5" y="1.9">3</text>
<text x="206.9" y="1.9">2</text>
<text x="265.3" y="1.9">1</text>
<text x=".7" y="29.8">D</text>
<text x="295.1" y="29.8">D</text>
<text x=".7" y="80.9">C</text>
<text x="295.1" y="80.9">C</text>
<text x=".7" y="132.1">B</text>
<text x="295.1" y="132.1">B</text>
<text x=".7" y="183.3">A</text>
<text x="295.1" y="183.3">A</text>
<text x="31.8" y="209.2">5</text>
<text x="90.1" y="209.2">4</text>
<text x="148.5" y="209.2">3</text>
<text x="206.9" y="209.2">2</text>
<text x="265.3" y="209.2">1</text>
</g>
</svg>
